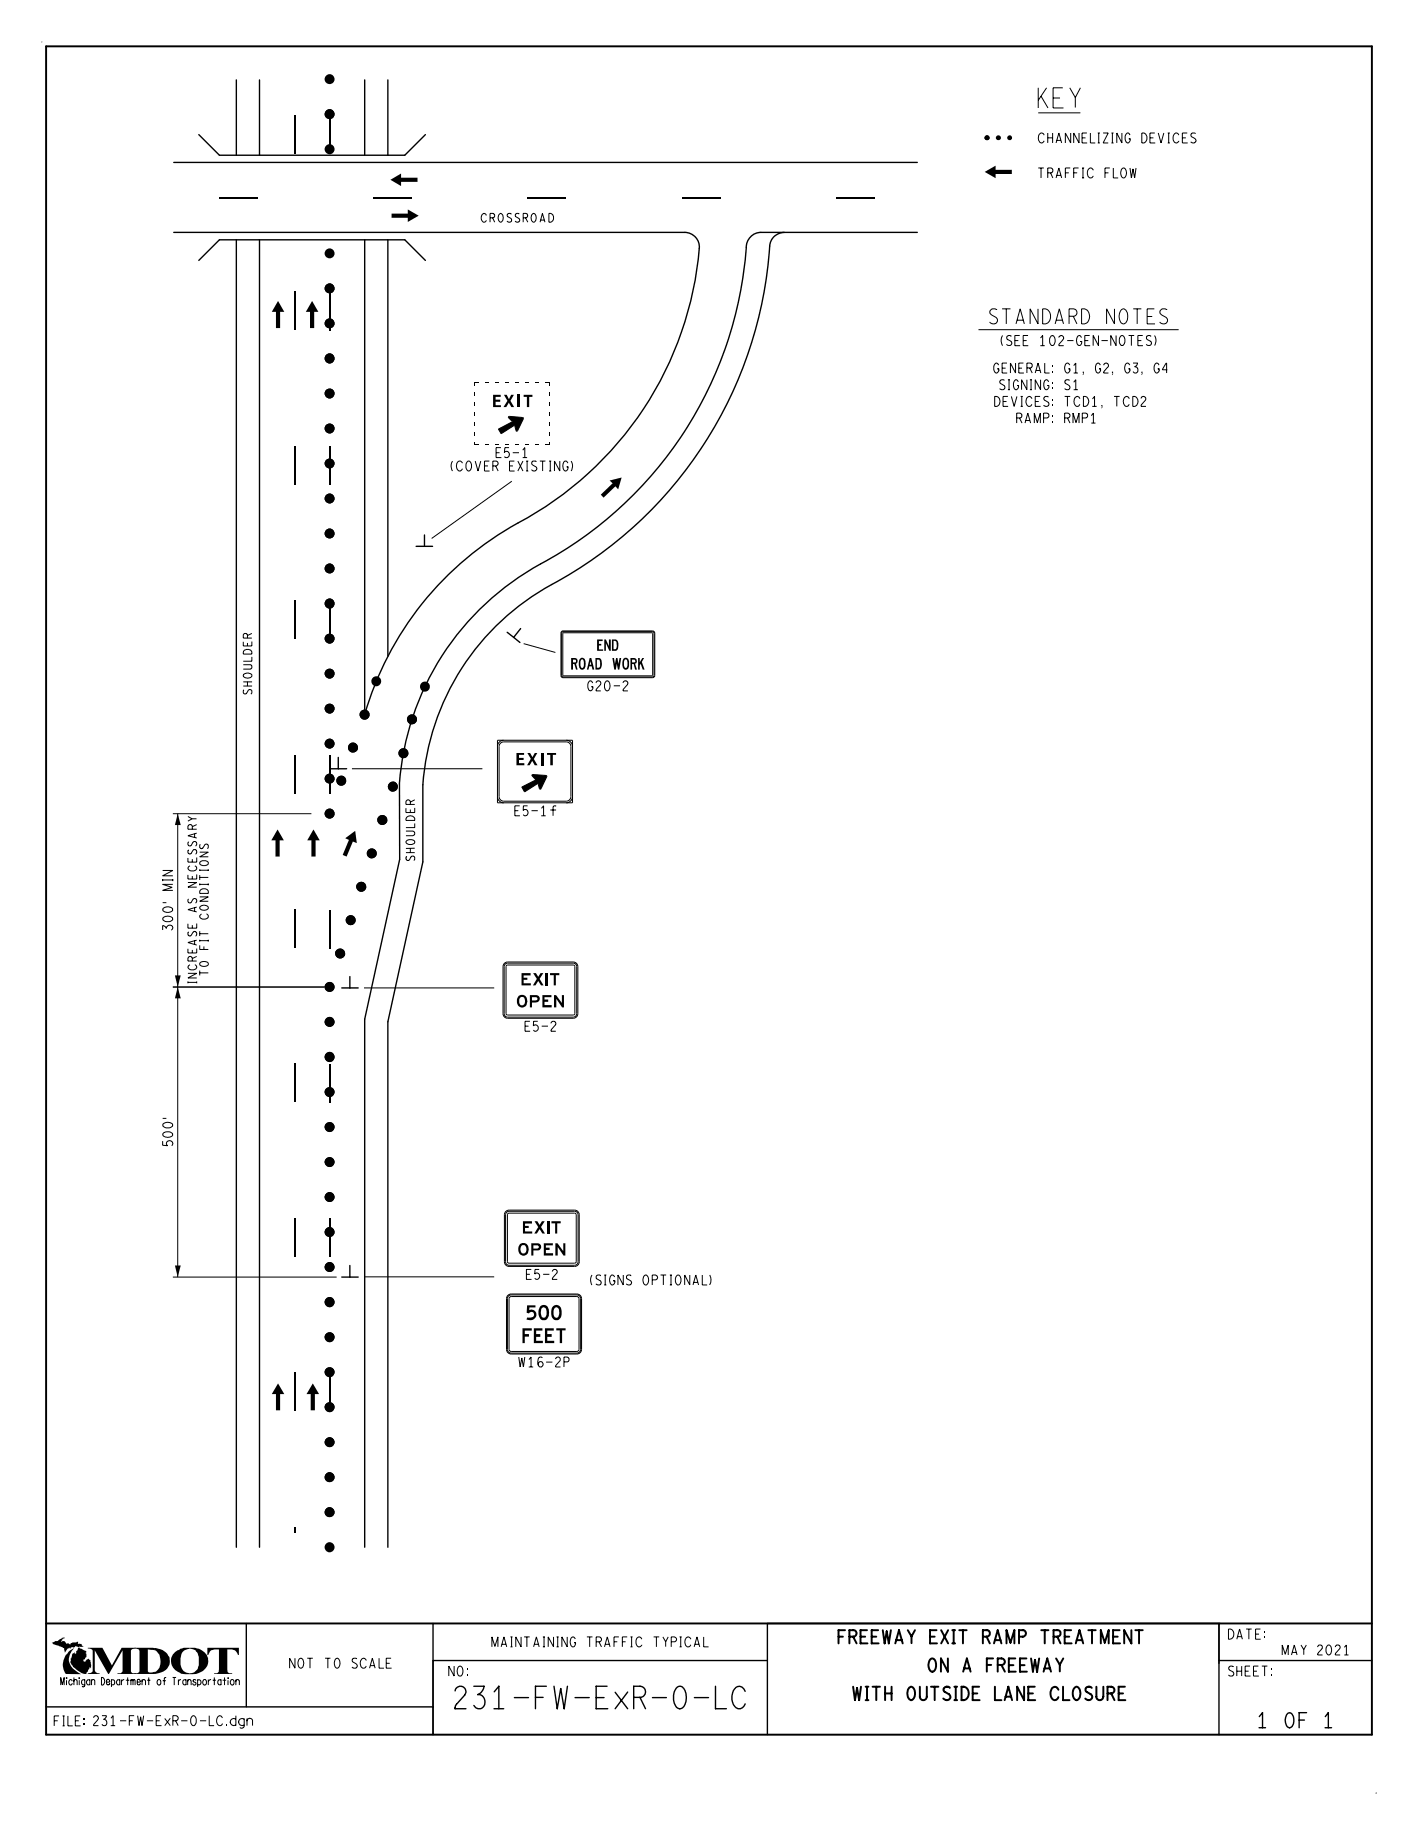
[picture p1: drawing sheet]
<svg xmlns="http://www.w3.org/2000/svg" width="216mm" height="279mm" viewBox="0 0 216 279" stroke-linecap="round" stroke-linejoin="round" font-family="sans-serif">
<g fill="#000">
<path d="M72.1 59.7l.1 .5zM72.1 58.2l.1 .5zM72.4 58.1l.6 .1zM73.9 58.1l.6 .1zM75.5 58.1l.5 .1zM77 58.1l.5 .1zM78.5 58.1l.5 .1zM80 58.1l.5 .1zM81.6 58.1l.5 .1zM83.1 58.1l.5 .1zM83.6 59.7v.5zM83.6 58.2v.5z"/>
<path d="M72.1 67.3l.1 .4zM72.1 65.8l.1 .5zM72.1 64.3l.1 .5zM72.1 62.8l.1 .5zM72.1 61.2l.1 .5zM72.4 67.7h.6zM73.9 67.7h.6zM75.5 67.7h.5zM77 67.7h.5zM78.5 67.7h.5zM80 67.7h.5zM81.6 67.7h.5z"/>
<path d="M83.1 67.7h.5zM83.6 67.3v.4zM83.6 65.8v.5zM83.6 64.3v.5zM83.6 62.8v.5zM83.6 61.2v.5zM44.8 232.5h.1v.9h-.1z"/>
<path d="M59.6 32.5h2.5v-.6l1.6 .9-1.6 1v-.6h-2.5z" fill-rule="evenodd"/>
<path d="M59.4 27.4l1.7-1v.7h2.5v.6h-2.5v.6z" fill-rule="evenodd"/>
<path d="M42.3 45.8l1 1.7h-.6v2.5h-.7v-2.5h-.6z" fill-rule="evenodd"/>
<path d="M47.5 45.8l1 1.7h-.7v2.5h-.6v-2.5h-.6z" fill-rule="evenodd"/>
<path d="M92.8 73.2l1.9-.5-.6 1.8-.4-.5-1.8 1.8-.4-.5 1.8-1.7z" fill-rule="evenodd"/>
<path d="M42.3 126.3l.9 1.7h-.6v2.4h-.7v-2.4h-.6z" fill-rule="evenodd"/>
<path d="M47.7 126.3l1 1.7h-.7v2.4h-.6v-2.4h-.6z" fill-rule="evenodd"/>
<path d="M52.6 127.6l1.5-1.1 .2 1.9-.6-.3-.9 2.3-.6-.2 .9-2.3z" fill-rule="evenodd"/>
<path d="M81 118l2.1 .1 .2 .2-1 1.9-.2-.1-.2-.8-2 1.3-.5-.8 2.2-1.1z" fill-rule="evenodd"/>
<path d="M42.3 210.6l1 1.7h-.6v2.4h-.7v-2.4h-.6z" fill-rule="evenodd"/>
<path d="M47.6 210.6l1 1.7h-.7v2.4h-.6v-2.4h-.6z" fill-rule="evenodd"/>
<path d="M10.4 251.5l.9-.6a2.14 2.14 0 0 0 .1 3.4l.9 .6h-2.3a2.55 2.55 0 0 1 .4-3.4z" fill-rule="evenodd"/>
<path d="M7.9 250.2l.5-.3h.4l.3-.3a.75 .75 0 0 1 .8-.2h-.1a.49 .49 0 0 0-.4 .6l.1-.2v.1h.3l.3 .4a.39 .39 0 0 1 .6 .1l.1-.2 .2-.1h.6l.1-.1h.2v.3a.46 .46 0 0 1 .6 .2l.2 .3-.6-.1v.2a.64 .64 0 0 0-1 0l-.2-.1-.2 .2v-.1l-.3 .1v-.1l-.5 .7-.2-.7h-.1l-.1-.1-.3-.2v.2l-1.1-.5z" fill-rule="evenodd"/>
<path d="M11.9 250.9l.5 .1 .7 .4 .1 .2h-.1v.1l.1 .1v.5l-.3 .3-.2 .1 .1 .3h.2l.1-.3 .4-.1 .3 .2 .1 1.1-.1 .1-.1-.1-.2 .3h-.1v.3l-.2 .2v.2a3.5 3.5 0 0 1-2.3-1.4 .62 .62 0 0 1-.1-.8l-.1-.1 .1-.1 .3-.8h.2l.1-.2v.3l.1-.1-.1 .2 .2-.2v-.3l.3-.1-.1-.1z" fill-rule="evenodd"/>
<path d="M13.4 250.9h2.2l1.4 2.7 1.5-2.7h2.2v.1l-.6 .1-.2 .3v3.1l.2 .2 .6 .1v.1h-2.8v-.1l.6-.1 .2-.2v-3.2l-2.1 3.6h-.1l-2.1-3.6v3a.64 .64 0 0 0 .8 .5v.1h-1.8v-.1l.6-.2 .1-.2v-3l-.1-.3-.6-.1z" fill-rule="evenodd"/>
<path d="M20.5 250.9h3v.3l-1-.1v3.4a.88 .88 0 0 0 1 .1v.3h-3v-.1l.5-.1 .2-.2v-3.1l-.1-.3-.6-.1z" fill-rule="evenodd"/>
<path d="M23.5 250.9a2.2 2.2 0 0 1 2.4 2 1.89 1.89 0 0 1-1.8 1.9l-.6 .1v-.3h.1a1.69 1.69 0 0 0 .7-2.3v-.3l-.5-.6-.3-.2z" fill-rule="evenodd"/>
<path d="M26.6 251.6l.9-.6 .5-.1h.9v.1a1.38 1.38 0 0 0-1.4 1.5 1.68 1.68 0 0 0 1.4 2.3v.1a2.21 2.21 0 0 1-2-.5 1.79 1.79 0 0 1-.3-2.8z" fill-rule="evenodd"/>
<path d="M28.9 250.9a2.56 2.56 0 0 1 2.8 1.5 2.17 2.17 0 0 1-2.5 2.5h-.3v-.1a1.36 1.36 0 0 0 1.4-1.2v-1.3l-.3-.7a1.06 1.06 0 0 0-1.1-.6z" fill-rule="evenodd"/>
<path d="M31.6 250.9h4.8v1.1h-.2l-.2-.4a.78 .78 0 0 0-.7-.5h-.7v3.5a.63 .63 0 0 0 .7 .2v.1h-2.7v-.1l.5-.1 .2-.1v-3.5a1.27 1.27 0 0 0-1.4 .5l-.2 .4h-.1z" fill-rule="evenodd"/>
<circle cx="50.2" cy="17.4" r=".76"/>
<circle cx="50.2" cy="12.1" r=".76"/>
<circle cx="50.2" cy="38.6" r=".76"/>
<circle cx="50.2" cy="22.7" r=".77"/>
<circle cx="150.3" cy="21" r=".38"/>
<circle cx="152" cy="21" r=".38"/>
<circle cx="153.7" cy="21" r=".38"/>
<circle cx="50.2" cy="49.2" r=".76"/>
<circle cx="50.2" cy="43.9" r=".76"/>
<circle cx="50.2" cy="59.9" r=".75"/>
<circle cx="50.2" cy="54.6" r=".77"/>
<circle cx="50.2" cy="75.9" r=".76"/>
<circle cx="50.2" cy="70.6" r=".75"/>
<circle cx="50.2" cy="65.2" r=".75"/>
<circle cx="50.2" cy="86.6" r=".76"/>
<circle cx="50.2" cy="81.2" r=".76"/>
<circle cx="50.2" cy="97.2" r=".75"/>
<circle cx="50.2" cy="91.9" r=".77"/>
<circle cx="50.2" cy="113.2" r=".76"/>
<circle cx="50.2" cy="118.6" r=".76"/>
<circle cx="50.2" cy="107.9" r=".75"/>
<circle cx="50.2" cy="102.6" r=".75"/>
<circle cx="52" cy="118.9" r=".76"/>
<circle cx="53.7" cy="113.8" r=".77"/>
<circle cx="55.5" cy="108.8" r=".77"/>
<circle cx="57.3" cy="103.7" r=".76"/>
<circle cx="59.8" cy="119.8" r=".77"/>
<circle cx="61.4" cy="114.7" r=".76"/>
<circle cx="62.7" cy="109.5" r=".75"/>
<circle cx="62.7" cy="109.5" r=".76"/>
<circle cx="64.7" cy="104.5" r=".77"/>
<circle cx="50.2" cy="123.9" r=".77"/>
<circle cx="50.2" cy="123.9" r=".76"/>
<circle cx="55" cy="135" r=".76"/>
<circle cx="56.6" cy="129.9" r=".76"/>
<circle cx="58.2" cy="124.9" r=".76"/>
<circle cx="50.2" cy="150.3" r=".76"/>
<circle cx="50.2" cy="155.6" r=".76"/>
<circle cx="50.2" cy="150.3" r=".77"/>
<circle cx="51.8" cy="145.2" r=".76"/>
<circle cx="53.4" cy="140.1" r=".76"/>
<circle cx="50.2" cy="166.3" r=".75"/>
<circle cx="50.2" cy="176.9" r=".75"/>
<circle cx="50.2" cy="171.6" r=".75"/>
<circle cx="50.2" cy="160.9" r=".77"/>
<circle cx="50.2" cy="182.3" r=".76"/>
<circle cx="50.2" cy="192.9" r=".76"/>
<circle cx="50.2" cy="187.6" r=".76"/>
<circle cx="50.2" cy="198.3" r=".77"/>
<circle cx="50.2" cy="219.6" r=".76"/>
<circle cx="50.2" cy="208.9" r=".75"/>
<circle cx="50.2" cy="214.3" r=".75"/>
<circle cx="50.2" cy="203.6" r=".75"/>
<circle cx="50.2" cy="230.2" r=".76"/>
<circle cx="50.2" cy="224.9" r=".76"/>
<circle cx="50.2" cy="235.6" r=".77"/>
</g>
<path d="M7 7.1h201.9v257h-201.9zM7 247.2h201.9" fill="none" stroke="#000" stroke-width=".3"/>
<g fill="none" stroke="#000" stroke-width=".21">
<path d="M36 12.2v11.4M39.5 12.2v11.4M55.5 12.2v11.4M59.1 12.2v11.4M26.5 35.4h77.8a2.24 2.24 0 0 1 2.2 2.4 52.6 52.6 0 0 1-28.8 42.5 48.6 48.6 0 0 0-22.2 28.5v-72.3M26.5 24.7h113.2M30.3 20.5l3.1 3.1h28.2l3.2-3.1M30.3 39.7l3.1-3.2h28.2l3.2 3.2M36 36.5v199.1M39.5 36.5v199.1M59.1 36.5v63.4M119.4 35.4a2.23 2.23 0 0 0-2.2 2.1 63.5 63.5 0 0 1-34.4 52.2 37.9 37.9 0 0 0-18.4 29.8v11.7l-5.3 24.4v80"/>
<path d="M139.7 35.4h-23.8a2.29 2.29 0 0 0-2.3 2.3 59.8 59.8 0 0 1-32.6 48.9 41.5 41.5 0 0 0-20.2 32.6l.1 11.6-5.4 24.4v80.4M63.4 83.2h2.5M64.6 81.5v1.7M77.2 96.3l1 .7M78.2 97l1 .8M79.3 95.7l-1.1 1.3M50.3 117.1h2.5M51.5 115.3v1.8M52 150.4h2.5M53.3 148.7v1.7M52 194.5h2.5M53.3 192.7v1.8"/>
<path d="M7 259.9h58.9M37.5 247.2v12.7M65.9 247.2v16.9M65.9 252.8h50.9M185.6 247.2v16.9M185.6 252.8h23.3M185.7 247.2h-68.9v16.9"/>
</g>
<path d="M6.4 6.4h-.1M53.6 117.1h19.8M75.7 112.7h11.5v9.5h-11.5zM76.2 113.2l.5-.2h9.5a.71 .71 0 0 1 .7 .7v7.6a.71 .71 0 0 1-.7 .7h-9.5a.71 .71 0 0 1-.7-.7v-7.6zM76.7 112.7a.95 .95 0 0 0-1 1M81 118l2.1 .1 .2 .2-1 1.8h-.2l-.2-.8-2 1.3-.5-.8 2.2-1.1zM86.2 112.7a.95 .95 0 0 1 1 1M75.7 121.3a.95 .95 0 0 0 1 .9M87.2 121.3a.95 .95 0 0 1-1 .9M55.4 150.4h19.8M209.6 273h-.1" fill="none" stroke="#000" stroke-width=".15"/>
<g fill="none" stroke="#000" stroke-width=".18">
<path d="M44.9 17.6v5.8M50.2 17.6v5.8M33.3 30.1h5.9M56.8 30.1h5.9M80.3 30.1h5.9M103.9 30.1h5.8M127.4 30.1h5.8M44.9 44.4v5.9M50.2 44.5v5.9M44.9 67.9v5.9M50.2 68v5.9M44.9 91.4v5.9"/>
<path d="M50.2 91.5v5.9M44.9 114.9v5.9M50.2 115v5.9M44.9 138.4v5.9M50.2 138.5v5.9M44.9 162v5.8M50.2 162v5.9M44.9 185.5v5.8M50.2 185.6v5.8M44.9 209v5.8M50.2 209.1v5.8"/>
</g>
<path d="M24.7 132.5h1.7v9.2h-1.7z" fill="#fff"/>
<path d="M79.7 98l4.9 1.3M85.6 96.1h13.9l.2 .3-.1 6.6-.3 .2-13.7-.1-.2-.2v-6.5zM85.6 96.2h13.9l.1 6.7-.3 .2-13.7-.1zM85.7 96.3h13.6l.1 6.6h-13.7zM26.3 123.9h21.1M27.1 123.9v26.4M26.3 150.3h23.1" fill="none" stroke="#000" stroke-width=".15"/>
<g fill="#000">
<path d="M27.1 123.9l.4 1.7h-.9zM26.6 148.5h.9l-.4 1.8z"/>
<path d="M149.9 26.2l1.7-1v.7h2.5v.6h-2.5v.6z" fill-rule="evenodd"/>
</g>
<path d="M157.1 12.4h8.4v5h-8.4z" fill="#fff"/>
<path d="M158.1 17.2h6.4M77.5 63.4l2.1 .2 .1 .1-.9 1.9-.2-.1-.2-.8-2.1 1.3-.4-.7 2.1-1.1-.6-.6zM77.9 73.3l-12.2 8.7M55.4 194.4h19.8" fill="none" stroke="#000" stroke-width=".15"/>
<path d="M77.5 63.4l2.1 .2 .1 .1-1 1.9-.1-.1-.2-.8-2.1 1.3-.4-.7 2.1-1.1-.6-.6z" fill-rule="evenodd" fill="#000"/>
<path d="M24.7 170.2h1.7v4.3h-1.7z" fill="#fff"/>
<g fill="none" stroke="#000" stroke-width=".15">
<path d="M149 50.2h30.5M26.3 150.3h23.1M27.1 150.3v44.2M76.8 146.7l.5-.2h10a.71 .71 0 0 1 .7 .7v7.1a.71 .71 0 0 1-.7 .7h-10a.71 .71 0 0 1-.7-.7v-7.1zM77 146.7h10.6l.2 .5-.1 7.4-.4 .3-10.3-.1-.2-.5v-7.1zM77.1 147h10.4v7.5h-10.4zM26.3 194.5h25M77 184.5l.5-.2h10a.71 .71 0 0 1 .7 .7v7.1a.71 .71 0 0 1-.7 .7h-10a.71 .71 0 0 1-.7-.7v-7.1zM77.2 184.5h10.6l.2 .5v7.4l-.5 .3-10.3-.1-.2-.5v-7.1zM77.3 197.2l.5-.2h10a.71 .71 0 0 1 .7 .7v7.8a.71 .71 0 0 1-.7 .7h-10a.71 .71 0 0 1-.7-.7v-7.8zM77.3 184.8h10.4v7.5h-10.4zM77.3 197.4l.5-.2h10.3l.3 .5-.1 8-.5 .3-10.3-.1-.2-.4z"/>
<path d="M77.7 197.5h10.3l.2 .2-.1 7.9-.3 .2-10.1-.1-.2-.2v-7.8z"/>
</g>
<path d="M27.1 150.3l.4 1.7h-.9zM26.6 192.7h.9l-.4 1.8z" fill="#000"/>
<text font-size="3.4" x="69.3" y="260.2">231-FW-ExR-O-LC</text>
<text font-size="3" x="158.1" y="16.4">KEY</text>
<g font-size="2.3">
<text x="150.7" y="49.3">STANDARD NOTES</text>
<text x="80.1" y="201">500</text>
<text x="79.5" y="204.5">FEET</text>
<text x="191.6" y="263.1">1 OF 1</text>
</g>
<g font-size="2">
<text x="122.6" y="250.2">FREEWAY EXIT RAMP TREATMENT</text>
<text x="134.2" y="254.5">ON A FREEWAY</text>
<text x="124.4" y="258.9">WITH OUTSIDE LANE CLOSURE</text>
</g>
<g font-size="1.9">
<text x="74.7" y="62">EXIT</text>
<text x="78.3" y="116.5">EXIT</text>
<text x="78.7" y="153.4">OPEN</text>
<text x="79.4" y="150">EXIT</text>
<text x="78.9" y="191.2">OPEN</text>
<text x="79.6" y="187.8">EXIT</text>
</g>
<g font-size="1.8">
<text x="87" y="101.9">ROAD WORK</text>
<text x="90.9" y="99.1">END</text>
</g>
<g font-size="1.5">
<text x="158.1" y="21.8">CHANNELIZING DEVICES</text>
<text x="158.1" y="27.1">TRAFFIC FLOW</text>
<text x="152.4" y="52.6">(SEE 102-GEN-NOTES)</text>
<text x="151.3" y="56.8">GENERAL: G1, G2, G3, G4</text>
<text x="152.2" y="59.3">SIGNING: S1</text>
<text x="151.4" y="61.9">DEVICES: TCD1, TCD2</text>
<text x="154.1" y="64.4">RAMP: RMP1</text>
<text x="68.7" y="71.7">(COVER EXISTING)</text>
<text x="75.5" y="69.7">E5-1</text>
<text x="89.5" y="105.2">G20-2</text>
<text x="78.4" y="124.2">E5-1f</text>
<text x="26.3" y="133.3" transform="rotate(-90 26.3 133.3)">N</text>
<text x="26.3" y="141.6" transform="rotate(-90 26.3 141.6)">300' MI</text>
<text x="79.9" y="157">E5-2</text>
<text x="26.3" y="174.4" transform="rotate(-90 26.3 174.4)">500'</text>
<text x="80.1" y="194.8">E5-2</text>
<text x="89.9" y="195.7">(SIGNS OPTIONAL)</text>
<text x="79" y="208.1">W16-2P</text>
<text x="74.9" y="250.8">MAINTAINING TRAFFIC TYPICAL</text>
<text x="187" y="249.6">DATE:</text>
<text x="194.6" y="252">MAY 2021</text>
<text x="41.9" y="254">NOT TO SCALE</text>
<text x="68.3" y="255.2">NO:</text>
<text x="187" y="255.2">SHEET:</text>
<text x="8.3" y="262.8">FILE:231-FW-ExR-O-LC.dgn</text>
</g>
<g font-size="1.3">
<text x="73.3" y="33.8">CROSSROAD</text>
<text x="38.4" y="105.7" transform="rotate(-90 38.4 105.7)">SHOULDER</text>
<text x="63.2" y="131" transform="rotate(-90 63.2 131)">SHOULDER</text>
<text x="30" y="135.1" transform="rotate(-90 30 135.1)">NECESSARY</text>
<text x="30" y="138.9" transform="rotate(-90 30 138.9)">AS</text>
<text x="31.7" y="140" transform="rotate(-90 31.7 140)">CONDITIONS</text>
<text x="30" y="149.7" transform="rotate(-90 30 149.7)">INCREASE</text>
<text x="31.7" y="148.5" transform="rotate(-90 31.7 148.5)">TO</text>
<text x="31.7" y="144.6" transform="rotate(-90 31.7 144.6)">FIT</text>
</g>
<text font-size="1.1" x="9.2" y="256.6">Michigan Department of Transportation</text>
</svg>
